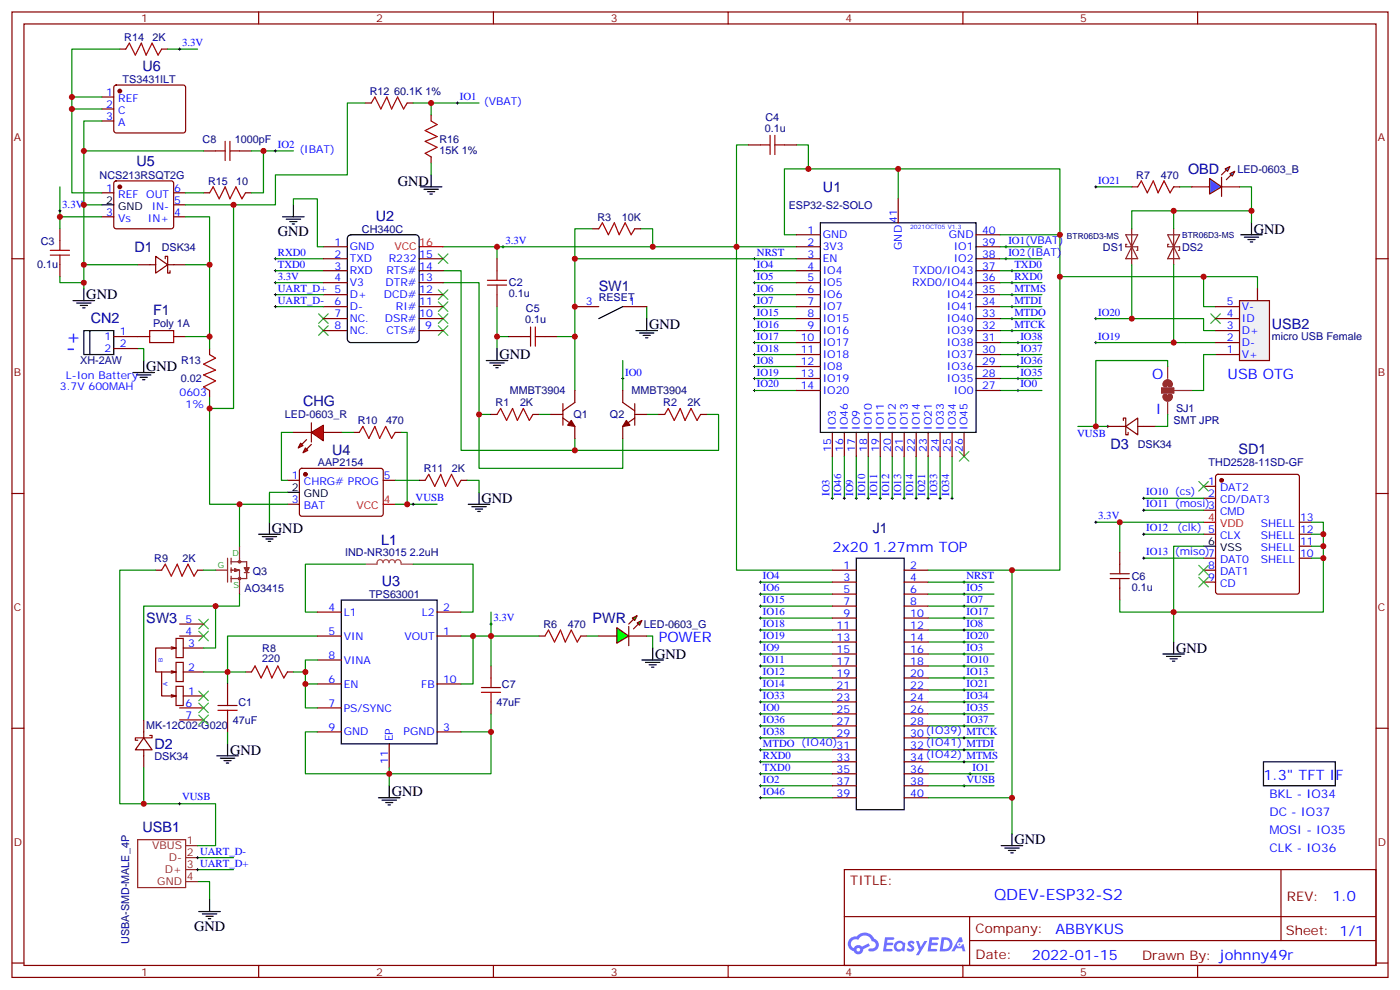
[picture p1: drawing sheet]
<svg xmlns="http://www.w3.org/2000/svg" width="412mm" height="292mm" viewBox="0 0 412 292" stroke-linecap="round" stroke-linejoin="round" font-family="sans-serif">
<g fill="none" stroke="#870000" stroke-width=".35">
<path d="M3.5 3.5h405.4v284.4h-405.4zM7.1 7.1h398.2v277.2h-398.2zM76.2 3.5v3.6M145.3 3.5v3.6M214.5 3.5v3.6M283.6 3.5v3.6M352.8 3.5v3.6M3.5 76.2h3.6M405.3 76.2h3.6M3.5 145.3h3.6M405.3 145.3h3.6M3.5 214.5h3.6"/>
<path d="M405.3 214.5h3.6M248.7 256.1h156.6v28.2h-156.6zM377.3 256.1v20.9M248.7 270h156.5M285.6 277h119.6M285.6 270v14.1M3.5 283.6h3.6M76.2 284.3v3.6M145.3 284.3v3.6M214.5 284.3v3.6M283.6 284.3v3.6M352.8 284.3v3.6"/>
<path d="M405.3 283.6h3.6"/>
</g>
<g fill="#5487ff">
<path d="M267.7 277.3a1.22 1.22 0 0 1 1.7 .3l-.4 .5a.47 .47 0 0 0-.3-.4 .47 .47 0 0 0-.5 .2l.1 .3a1.14 1.14 0 0 1 .8 1.7 1.14 1.14 0 0 1-1.9 0l-.2-.2 .5-.5 .7 .4a.29 .29 0 0 0 .3-.3 .29 .29 0 0 0-.2-.3 1.04 1.04 0 0 1-.6-1.7z"/>
<path d="M260.7 276h2.4l.3 .2-.2 .5-1.8 .1-.1 .8h1.5l.3 .4-.3 .4h-1.6l-.2 1.1h1.7l.2 .3-.2 .3-2.6 .1z"/>
<path d="M273.8 276h2.4l.3 .2-.1 .5-1.8 .1-.2 .8h1.6l.3 .4-.4 .4h-1.6l-.1 1.1h1.7l.2 .3-.2 .3-2.6 .1z"/>
<path d="M282.6 276.1h.7l.3 1.2-.6 .3a.69 .69 0 0 0-1 .3 .69 .69 0 0 0 .4 1 .69 .69 0 0 0 .9-.7l.5-.2 .6 2.2h-.8l-.2-.9h-1.8l-.5 .9h-.8z"/>
<path d="M269.8 277.1h.8l.6 1.8 1.1-1.8h.9l-2.6 4.2h-.8l.9-1.5z"/>
<path d="M277.4 276.1l-.6 4.1h1.3a2.11 2.11 0 0 0 2.5-2.1 2.11 2.11 0 0 0-2.5-2zM278.1 276.8a1.39 1.39 0 0 1 1.7 1.4 1.39 1.39 0 0 1-1.8 1.3h-.3z"/>
<path d="M263.7 277.7a1.54 1.54 0 0 0-.1 2.1 1.54 1.54 0 0 0 2.2 .2l.6 .2 .3-2.3-.2-.2-.4-.1a1.49 1.49 0 0 0-2.4 .1zM264 278.7a.94 .94 0 0 1 1.8 0 .94 .94 0 0 1-1.8 0z"/>
<path d="M250.4 276.4a2.18 2.18 0 0 0 1.1 3.7 1.44 1.44 0 0 0 1.6 1 1.44 1.44 0 0 0 1.2-1.5l2-1-.5-.8-1.9 1a1.47 1.47 0 0 0-2.4 .4 1.39 1.39 0 0 1-.7-1.9 1.39 1.39 0 0 1 2-.5 2.12 2.12 0 0 1 2.2-1.3 2.12 2.12 0 0 1 1.9 1.7 1.14 1.14 0 0 1 1.1 1.4 1.14 1.14 0 0 1-1.7 .8 .43 .43 0 0 0-.5 .3 .43 .43 0 0 0 .4 .5 1.98 1.98 0 0 0 2.5-1.2 1.98 1.98 0 0 0-1.2-2.5 3.1 3.1 0 0 0-5.3-.7l-.9 .1zM252.3 279.7a.55 .55 0 0 1 1.1 0 .55 .55 0 0 1-1.1 0z"/>
<circle cx="282.6" cy="278.1" r=".26"/>
</g>
<g fill="none" stroke="#008700" stroke-width=".35">
<path d="M234.6 42.7h3.5v7M264.6 49.7v8.9M146.4 72.7v3.5M174.6 67.4h-5.3v8.8M188.7 67.4h3.6v5.3M222.2 79.7h12.4M234.6 69.1h-3.5v-19.4h81.1v19.4M234.6 72.7h-17.6v95.2h28.2M294.6 79.7h12.3M294.6 76.2h12.3M81.1 83.3h14.1M146.4 99.1h3.5"/>
<path d="M146.4 90.3v12.4M164 99.1h5.3M190.5 90.3v3.5M222.2 97.4h12.4M222.2 93.8h12.4M222.2 90.3h12.4M222.2 86.8h12.4M222.2 83.3h12.4M294.6 97.4h12.3M294.6 93.8h12.3M294.6 90.3h12.3M294.6 86.8h12.3"/>
<path d="M294.6 83.3h12.3M322.8 93.8h31.7v3.6h3.6M370.4 85v-3.5h-15.9v8.8h3.6M183.4 106.2v8.8M222.2 115h12.4M222.2 111.5h12.4M222.2 108h12.4M222.2 104.4h12.4M222.2 100.9h12.4M294.6 115h12.3M294.6 111.5h12.3M294.6 108h12.3"/>
<path d="M294.6 104.4h12.3M294.6 100.9h12.3M322.8 100.9h35.3M245.2 134.4v12.4M252.2 134.4v12.4M255.8 134.4v12.4M259.3 134.4v12.4M262.8 134.4v12.4M266.3 134.4v12.4M269.9 134.4v12.4M273.4 134.4v12.4M276.9 134.4v12.4"/>
<path d="M280.5 134.4v12.4M224 171.4h21.2M224 178.5h21.2M224 175h21.2M273.4 178.5h19.4M273.4 175h19.4M273.4 167.9h24.7M284 171.4h8.8M224 185.6h21.2M224 199.7h21.2M224 196.1h21.2M224 192.6h21.2"/>
<path d="M224 189.1h21.2M224 182h21.2M273.4 185.6h19.4M273.4 199.7h19.4M273.4 196.1h19.4M273.4 192.6h19.4M273.4 189.1h19.4M273.4 182h19.4M224 217.3h21.2M224 213.8h21.2M224 210.3h21.2M224 206.7h21.2"/>
<path d="M224 203.2h21.2M273.4 217.3h19.4M273.4 213.8h19.4M273.4 210.3h19.4M273.4 206.7h19.4M273.4 203.2h19.4M224 231.4h21.2M224 227.9h21.2M224 224.4h21.2M224 220.8h21.2M273.4 231.4h19.4M273.4 227.9h19.4"/>
<path d="M273.4 224.4h19.4M273.4 220.8h19.4M298.1 234.9v10.6M58.2 259.6h3.5v5.3"/>
</g>
<g fill="none" stroke="#000" stroke-width=".29">
<path d="M221.9 79.7h.7M222.2 79.4v.7M296 76.2h.7M296 72.7h.7M296.3 72.3v.7M296.3 75.8v.8M297.7 79.7h.7M298.1 79.4v.7M80.8 83.3h.7M81.1 82.9v.7M221.9 93.8h.7M221.9 97.4h.7"/>
<path d="M221.9 90.3h.7M221.9 86.8h.7M221.9 83.3h.7M222.2 82.9v.7M222.2 86.4v.7M222.2 90v.7M222.2 93.5v.7M222.2 97v.7M297.7 93.8h.7M297.7 97.4h.7M297.7 90.3h.7M297.7 86.8h.7"/>
<path d="M297.7 83.3h.7M298.1 82.9v.7M298.1 86.4v.7M298.1 90v.7M298.1 93.5v.7M298.1 97v.7M322.4 93.8h.7M322.8 93.5v.7M183.1 111.5h.7M183.4 111.1v.7M221.9 100.9h.7M221.9 111.5h.7"/>
<path d="M221.9 108h.7M221.9 104.4h.7M221.9 115h.7M222.2 100.5v.7M222.2 104.1v.7M222.2 107.6v.7M222.2 111.1v.7M222.2 114.7v.7M299.5 100.9h.7M299.5 111.5h.7M299.5 108h.7M299.5 104.4h.7"/>
<path d="M299.5 115h.7M299.9 100.5v.7M299.9 104.1v.7M299.9 107.6v.7M299.9 111.1v.7M299.9 114.7v.7M322.4 100.9h.7M322.8 100.5v.7M326 125.6h.7M326.3 125.2v.7M244.8 146.8h.7M245.2 146.4v.7"/>
<path d="M251.9 146.8h.7M252.2 146.4v.7M255.4 146.8h.7M255.8 146.4v.7M258.9 146.8h.7M259.3 146.4v.7M262.5 146.8h.7M262.8 146.4v.7M266 146.8h.7M266.3 146.4v.7M269.5 146.8h.7M269.9 146.4v.7"/>
<path d="M273 146.8h.8M273.4 146.4v.7M276.6 146.8h.7M276.9 146.4v.7M280.1 146.8h.7M280.5 146.4v.7M223.7 171.4h.7M223.7 178.5h.7M223.7 175h.7M224 171.1v.7M224 174.6v.7M224 178.2v.7"/>
<path d="M283.6 171.4h.7M283.6 178.5h.7M283.6 175h.7M284 171.1v.7M284 174.6v.7M284 178.2v.7M223.7 199.7h.7M223.7 196.1h.7M223.7 192.6h.7M223.7 189.1h.7M223.7 185.6h.7M223.7 182h.7"/>
<path d="M224 181.7v.7M224 185.2v.7M224 188.7v.7M224 192.3v.7M224 195.8v.7M224 199.3v.7M283.6 199.7h.7M283.6 196.1h.7M283.6 192.6h.7M283.6 189.1h.7M283.6 185.6h.7M283.6 182h.7"/>
<path d="M284 181.7v.7M284 185.2v.7M284 188.7v.7M284 192.3v.7M284 195.8v.7M284 199.3v.7M223.7 217.3h.7M223.7 213.8h.7M223.7 210.3h.7M223.7 206.7h.7M223.7 203.2h.7M224 202.8v.8"/>
<path d="M224 206.4v.7M224 209.9v.7M224 213.4v.7M224 217v.7M283.6 217.3h.7M283.6 213.8h.7M283.6 210.3h.7M283.6 206.7h.7M283.6 203.2h.7M284 202.8v.8M284 206.4v.7M284 209.9v.7"/>
<path d="M284 213.4v.7M284 217v.7M223.7 231.4h.7M223.7 227.9h.7M223.7 224.4h.7M223.7 220.8h.7M224 220.5v.7M224 224v.7M224 227.5v.7M224 231.1v.7M283.6 231.4h.7M283.6 224.4h.7"/>
<path d="M283.6 220.8h.7M284 220.5v.7M284 224v.7M284 231.1v.7M285.4 227.9h.7M285.8 227.5v.7"/>
</g>
<g fill="none" stroke="#3c3" stroke-width=".35">
<path d="M129.1 74.8l2.8 2.8M131.9 74.8l-2.8 2.8M93.8 96l2.9 2.8M93.8 92.4l2.9 2.8M96.7 96l-2.9 2.8M96.7 92.4l-2.9 2.8M129.1 96l2.8 2.8M129.1 92.4l2.8 2.8M129.1 88.9l2.8 2.8M129.1 85.4l2.8 2.8M131.9 96l-2.8 2.8M131.9 92.4l-2.8 2.8"/>
<path d="M131.9 88.9l-2.8 2.8M131.9 85.4l-2.8 2.8M356.7 92.4l2.8 2.8M359.5 92.4l-2.8 2.8M282.6 133l2.8 2.8M285.4 133l-2.8 2.8"/>
</g>
<g fill="none" stroke="#000" stroke-width=".35">
<path d="M241.7 65.6h45.8v61.8h-45.8zM183.4 90.3l-7 3.5M187.3 97.4h6.4M188.4 98.1h4.2M189.4 98.8h2.2M190.1 99.5h.8M190.5 93.8v3.6M143.2 106.2h6.4M144.3 106.9h4.2M145.3 107.6h2.2M146 108.3h.8M146.4 102.7v3.5"/>
<path d="M252.2 164.4h14.1v74.1h-14.1zM294.9 249.1h6.4M296 249.8h4.2M297 250.5h2.2M297.7 251.2h.7M298.1 245.5v3.6M58.6 268.5h6.3M59.6 269.2h4.3M60.7 269.9h2.1M61.4 270.6h.7M61.7 264.9v3.6"/>
</g>
<g fill="none" stroke="#870000" stroke-width=".35">
<path d="M264.6 58.6v7M234.6 79.7h7.1M234.6 76.2h7.1M234.6 72.7h7.1M234.6 69.1h7.1M287.5 79.7h7.1M287.5 76.2h7.1M287.5 72.7h7.1M287.5 69.1h7.1M40.6 99.1h3.5M51.2 99.1h3.5M169.3 90.3h7.1"/>
<path d="M183.4 90.3h7.1M234.6 97.4h7.1M234.6 93.8h7.1M234.6 90.3h7.1M234.6 86.8h7.1M234.6 83.3h7.1M287.5 97.4h7.1M287.5 93.8h7.1M287.5 90.3h7.1M287.5 86.8h7.1M287.5 83.3h7.1M234.6 115h7.1"/>
<path d="M234.6 111.5h7.1M234.6 108h7.1M234.6 104.4h7.1M234.6 100.9h7.1M287.5 115h7.1M287.5 111.5h7.1M287.5 108h7.1M287.5 104.4h7.1M287.5 100.9h7.1M245.2 127.4v7M248.7 127.4v7M252.2 127.4v7"/>
<path d="M255.8 127.4v7M259.3 127.4v7M262.8 127.4v7M266.3 127.4v7M269.9 127.4v7M273.4 127.4v7M276.9 127.4v7M280.5 127.4v7M284 127.4v7M245.2 167.9h7M245.2 171.4h7M245.2 175h7"/>
<path d="M245.2 178.5h7M266.3 167.9h7.1M266.3 171.4h7.1M266.3 175h7.1M266.3 178.5h7.1M245.2 182h7M245.2 185.6h7M245.2 189.1h7M245.2 192.6h7M245.2 196.1h7M245.2 199.7h7M266.3 182h7.1"/>
<path d="M266.3 185.6h7.1M266.3 189.1h7.1M266.3 192.6h7.1M266.3 196.1h7.1M266.3 199.7h7.1M245.2 203.2h7M245.2 206.7h7M245.2 210.3h7M245.2 213.8h7M245.2 217.3h7M266.3 203.2h7.1M266.3 206.7h7.1"/>
<path d="M266.3 210.3h7.1M266.3 213.8h7.1M266.3 217.3h7.1M245.2 220.8h7M245.2 224.4h7M245.2 227.9h7M245.2 231.4h7M245.2 234.9h7M266.3 220.8h7.1M266.3 224.4h7.1M266.3 227.9h7.1M266.3 231.4h7.1"/>
<path d="M266.3 234.9h7.1"/>
</g>
<path d="M44.1 97.4h7.1v3.5h-7.1z" fill="none" stroke="#a10000" stroke-width=".35"/>
<path d="M365.1 88.5h8.8v17.7h-8.8z" fill="#f0f0f0" stroke="#870000" stroke-width=".35"/>
<g fill="none" stroke="#870000" stroke-width=".35">
<path d="M333.4 55h1.7M345.7 55h1.8M95.2 76.2h7.1M95.2 79.7h7.1M95.2 72.7h7.1M123.5 76.2h7M123.5 79.7h7M174.6 67.4h1.8M187 67.4h1.7M95.2 97.4h7.1M95.2 93.8h7.1M95.2 90.3h7.1"/>
<path d="M95.2 83.3h7.1M95.2 86.8h7.1M123.5 97.4h7M123.5 93.8h7M123.5 90.3h7M123.5 83.3h7M123.5 86.8h7M358.1 97.4h7M358.1 93.8h7M358.1 90.3h7M370.4 85v3.5M165.8 118.9v6.3"/>
<path d="M169.3 115v3.5l-3.5 2.5M183.4 115v3.5l3.6 2.5M187 118.9v6.3M358.1 104.4h7M358.1 100.9h7M88.4 138.1l.5-.2 23.6 .1 .4 .6-.1 13-.6 .4h-23.6l-.4-.7v-12.7zM144.6 122.1h1.8M157 122.1h1.7M162.3 122.1h3.5M165.8 123.1l3.5 2.5v3.5M187 122.1h3.5M187 123.1l-3.6 2.5v3.5"/>
<path d="M194 122.1h1.8M206.4 122.1h1.7M84.7 141.5h3.5M84.7 148.5h3.5M112.9 141.5h3.5M45.9 167.9h1.7M58.2 167.9h1.8M72.3 197.9h1.8M84.7 197.9h1.7M144.6 196.1v3.6M158.7 187.3h1.8M171.1 187.3h1.8"/>
<path d="M42.3 217.3l2.5 3.5h-4.9zM42.3 212v5.3M44.1 216.6h.7v.7h-4.9v.7h.7M144.6 206.7v3.6M42.3 220.8v5.3"/>
</g>
<g fill="none" stroke="#008700" stroke-width=".35">
<path d="M220.5 42.7h-3.5v30h-86.5M347.5 55h3.5M365.1 55h3.6v10.6M81.1 79.7h14.1M81.1 76.2h14.1M86.4 60.3v-1.7h7.1v14.1h1.7M130.5 79.7h5.3v52.9h33.5v-3.5M234.6 76.2h-65.3v38.8M294.6 69.1h17.6v98.8h-14.1v67h-24.7M81.1 86.8h14.1M81.1 90.3h14.1M130.5 83.3h10.6v38.8h3.5"/>
<path d="M312.2 81.5h42.3M61.7 116.8v31.7h8.9v12.4M141.1 122.1v15.8h42.3v-8.8M158.7 122.1h3.6M190.5 122.1h3.5M208.1 122.1h3.6v10.5h-42.4M70.6 148.5h14.1M45.9 167.9h-10.6v68.8h28.2v12.4h-5.3M60 167.9h3.5M70.6 175v3.5h-28.3v33.5M107.6 166.2h-17.6v14.1h3.5M121.7 166.2h17.6v14.1h-3.5"/>
<path d="M67 197.9v3.5M86.4 197.9h3.6M93.5 187.3h-26.5v10.6h5.3M135.8 187.3h22.9M172.9 187.3h3.5M190.5 187.3h1.8v3.6M67 215.5v3.6M58.2 252.6h10.6M58.2 256.1h10.6"/>
</g>
<g fill="none" stroke="#000" stroke-width=".35">
<path d="M83.3 63.9h6.3M84.3 64.6h4.2M85.4 65.3h2.1M86.1 66h.7M86.4 60.3v3.6M102.5 69.6l.9-.5h19l.9 .5 .2 .6v29.6l-.5 .9-.6 .2h-19l-.9-.5-.2-.6v-29.6zM365.5 69.1h6.3M366.5 69.9h4.3M367.6 70.6h2.1M368.3 71.3h.7M368.7 65.6v3.5M39.2 109.7h6.3"/>
<path d="M40.2 110.4h4.2M41.3 111.1h2.1M42 111.8h.7M42.3 106.2v3.5M84.7 145h3.5M189.1 194.4h6.3M190.1 195.1h4.3M191.2 195.8h2.1M191.9 196.5h.7M192.3 190.9v3.5M67 219.1v3.5M63.9 222.6h6.3"/>
<path d="M64.9 223.3h4.2M66 224h2.1M66.7 224.7h.7M111.5 234.9h6.3M112.5 235.7h4.3M113.6 236.4h2.1M114.3 237.1h.7M114.7 231.4v3.5"/>
</g>
<g fill="none" stroke="#000" stroke-width=".29">
<path d="M80.8 76.2h.7M80.8 79.7h.7M81.1 75.8v.8M81.1 79.4v.7M147.8 72.7h.7M148.2 72.3v.7M221.9 76.2h.7M222.2 75.8v.8M80.8 86.8h.7M80.8 90.3h.7M81.1 86.4v.7M81.1 90v.7"/>
<path d="M144.3 183.8h.7M144.6 183.4v.8M52.6 236.7h.7M52.9 236.4v.7M57.9 252.6h.7M57.9 256.1h.7M58.2 252.2v.7M58.2 255.8v.7"/>
</g>
<g fill="#870000" stroke="#870000" stroke-width=".35">
<path d="M184.5 123.8l1.1 1.4-2.2 .4z"/>
<path d="M168.3 123.8l1 1.8-2.1-.4z"/>
<circle cx="90" cy="139.7" r=".53"/>
</g>
<path d="M123.5 72.7h7M112.9 148.5h3.5" fill="none" stroke="#f00" stroke-width=".35"/>
<g fill="none" stroke="#8c2424" stroke-width=".35">
<path d="M63.5 167.9h3.5M67 164.4v7M68.1 165.5h4.6v4.9h-4.6M68.1 164.4v1.8M68.1 167.2v1.4M68.1 169.7v1.7M68.1 167.9h2.1M69.1 167.6l1.5 .3M69.1 167.6v.7M69.1 167.6l1.1 .3M69.1 167.6l.7 .3M70.2 167.9l-1.1 .4"/>
<path d="M70.6 160.9v4.6M70.6 167.9v7.1M70.6 167.9l-1.5 .4M72 167.2h1.4l-.7 1.4zM72 168.6h1.4M72.3 167.2l.4 .7M72.3 167.6l.4 .3M73 167.2l-.3 .7M73 167.6l-.3 .3M40.6 247.3h14.1v14.1h-14.1zM54.7 252.6h3.5M54.7 256.1h3.5"/>
<path d="M54.7 249.1h3.5M54.7 259.6h3.5"/>
<circle cx="70.6" cy="165.5" r=".35"/>
<circle cx="70.6" cy="170.4" r=".35"/>
</g>
<path d="M107.6 166.2h3.5a.92 .92 0 0 1 .6-1.3 .92 .92 0 0 1 1.1 .8 .88 .88 0 0 1 .9-.9 .88 .88 0 0 1 .9 .9 .88 .88 0 0 1 .9-.9 .88 .88 0 0 1 .9 .9 .93 .93 0 0 1 1.1-.8 .93 .93 0 0 1 .6 1.3M118.2 166.2h3.5" fill="none" stroke="#a64a4a" stroke-width=".35"/>
<path d="M335.1 55l1.1-1.7 1.8 3.5 1.7-3.5 1.4 3.5 1.8-3.5 1.8 3.5 1-1.8M176.4 67.4l1-1.8 1.8 3.5 1.8-3.5 1.4 3.5 1.7-3.5 1.8 3.5 1.1-1.7M146.4 122.1l1.1-1.8 1.7 3.5 1.8-3.5 1.4 3.5 1.8-3.5 1.7 3.5 1.1-1.7M195.8 122.1l1-1.8 1.8 3.5 1.8-3.5 1.4 3.5 1.8-3.5 1.7 3.5 1.1-1.7M47.6 167.9l1.1-1.7 1.7 3.5 1.8-3.5 1.4 3.5 1.8-3.5 1.7 3.5 1.1-1.8M74.1 197.9l1-1.8 1.8 3.6 1.8-3.6 1.4 3.6 1.7-3.6 1.8 3.6 1.1-1.8M144.6 199.7v2.8M160.5 187.3l1.1-1.7 1.7 3.5 1.8-3.5 1.4 3.5 1.8-3.5 1.7 3.5 1.1-1.8M141.8 203.9h5.7M141.8 202.5h5.7M144.6 203.9v2.8" fill="none" stroke="#a10000" stroke-width=".35"/>
<path d="M356.3 52.6l3.5 2.4-3.5 2.2z" fill="#09f" stroke="#870000" stroke-width=".35"/>
<path d="M359.8 52.2v5.7z" fill="#f00" stroke="#870000" stroke-width=".35"/>
<g fill="#870000" stroke="#870000" stroke-width=".35">
<path d="M359.8 51.5l1.4-1.4z"/>
<path d="M362.7 51.5l-1.5 1.4z"/>
</g>
<g fill="#09f" stroke="#870000" stroke-width=".35">
<path d="M360.9 49.7l1.4-.7-.7 1.4z"/>
<path d="M362.3 51.2l1.4-.8-.7 1.5z"/>
</g>
<path d="M351 55h5.3M359.8 55h5.3M176.4 187.3h5.3M185.2 187.3h5.3" fill="none" stroke="#870000" stroke-width=".35"/>
<g fill="#0f0" stroke="#870000" stroke-width=".35">
<path d="M187.7 183.4l1.4-.7-.7 1.5z"/>
<path d="M186.3 182l1.4-.7-.7 1.4z"/>
</g>
<g fill="#870000" stroke="#870000" stroke-width=".35">
<path d="M186.6 185.2l1.4-1.4z"/>
<path d="M185.2 183.8l1.4-1.4z"/>
</g>
<path d="M185.2 184.5v5.6z" fill="#f00" stroke="#870000" stroke-width=".35"/>
<path d="M181.7 184.9l3.5 2.4-3.5 2.1z" fill="#0f0" stroke="#870000" stroke-width=".35"/>
<g fill="none" stroke="#a10000" stroke-width=".35">
<path d="M226.8 39.9v5.6M228.2 39.9v5.6M224 42.7h2.8M228.2 42.7h2.9M146.4 79.7v2.9M143.6 84h5.6M143.6 82.6h5.6M146.4 84v2.8M153.5 99.1h2.8M156.3 96.3v5.7M157.7 96.3v5.7M157.7 99.1h2.8"/>
<path d="M105.8 127.4l1.1-1.8 1.8 3.5 1.7-3.5 1.4 3.5 1.8-3.5 1.8 3.5 1-1.7M125.2 141.5l1.1-1.8 1.8 3.5 1.7-3.5 1.4 3.5 1.8-3.5 1.8 3.5 1-1.7M327 170.4h5.7M327 169h5.7M329.8 166.2v2.8M329.8 170.4v2.8M64.2 209.2h5.6M64.2 207.8h5.6M67 205v2.8M67 209.2v2.8"/>
</g>
<g fill="none" stroke="#870000" stroke-width=".35">
<path d="M220.5 42.7h3.5M231.1 42.7h3.5M146.4 76.2v3.5M146.4 86.8v3.5M149.9 99.1h3.6M160.5 99.1h3.5M104.1 127.4h1.7M116.4 127.4h1.8M358.3 139.9l.5-.2h23.3l.5 .2 .2 .5v33.9l-.3 .5-.4 .2h-23.3l-.5-.3-.2-.4v-33.9zM123.5 141.5h1.7M135.8 141.5h1.8M354.5 143.2h3.6"/>
<path d="M354.5 146.8h3.6M354.5 150.3h3.6M354.5 157.3h3.6M382.8 157.3h3.5M382.8 153.8h3.5M329.8 162.6v3.6M329.8 173.2v3.5M354.5 164.4h3.6M354.5 167.9h3.6M354.5 171.4h3.6M382.8 164.4h3.5M382.8 160.9h3.5"/>
<path d="M67 201.4v3.6M67 212v3.5"/>
</g>
<g fill="none" stroke="#008700" stroke-width=".35">
<path d="M358.1 104.4h-3.6v10.6h-3.5M86.4 127.4h-3.5v14.1h1.8M100.5 127.4h3.6M118.2 127.4h1.7v21.1M317.5 125.6h8.8M84.7 145h-5.3v8.8M116.4 148.5h12.4M116.4 141.5h7.1M137.6 141.5h3.5v3.5M322.8 153.8h31.7M329.8 153.8v8.8M336.9 146.8h17.6"/>
<path d="M336.9 150.3h17.6M336.9 157.3h17.6M386.3 153.8h3.5v26.5h-60v-3.6M386.3 157.3h3.5M273.4 171.4h10.6M336.9 164.4h17.6M354.5 160.9h-8.8v28.2M386.3 164.4h3.5M386.3 160.9h3.5"/>
</g>
<path d="M121.4 148.5h.7M121.7 148.2v.7M322.4 153.8h.7M322.8 153.5v.7M336.5 146.8h.8M336.5 150.3h.8M336.5 157.3h.8M336.9 146.4v.7M336.9 149.9v.7M336.9 157v.7M336.5 164.4h.8M336.9 164v.7" fill="none" stroke="#000" stroke-width=".29"/>
<g fill="none" stroke="#000" stroke-width=".35">
<path d="M76.2 157.3h6.3M77.3 158h4.2M78.3 158.8h2.1M79 159.5h.7M79.4 153.8v3.5M137.9 148.5h6.4M139 149.2h4.2M140.1 149.9h2.1M140.8 150.6h.7M141.1 145v3.5M354.5 160.9h3.6M342.5 192.6h6.4"/>
<path d="M343.6 193.3h4.2M344.7 194h2.1M345.4 194.7h.7M345.7 189.1v3.5M372.2 224.4h21.1v7h-21.1z"/>
</g>
<circle cx="359.8" cy="141.5" r=".53" fill="#870000" stroke="#870000" stroke-width=".35"/>
<path d="M354.5 153.8h3.6" fill="none" stroke="#f00" stroke-width=".35"/>
<path d="M353.1 141.8l2.9 2.8M356 141.8l-2.9 2.8M353.1 166.5l2.9 2.8M353.1 170l2.9 2.9M356 166.5l-2.9 2.8M356 170l-2.9 2.9M58.6 182.4l2.8 2.8M61.4 182.4l-2.8 2.8" fill="none" stroke="#3c3" stroke-width=".35"/>
<g fill="#f00" stroke="#870000" stroke-width=".35">
<path d="M91.7 127.4l3.5-2.2v4.6z"/>
<path d="M91.7 124.5v5.7z"/>
</g>
<g fill="#870000" stroke="#870000" stroke-width=".35">
<path d="M91.7 130.9l-1.4 1.4z"/>
<path d="M90.3 129.5l-1.4 1.4z"/>
</g>
<g fill="#f00" stroke="#870000" stroke-width=".35">
<path d="M90 131.9l.7 .7-1.4 .7z"/>
<path d="M88.5 130.5l.8 .7-1.5 .7z"/>
</g>
<g fill="none" stroke="#870000" stroke-width=".35">
<path d="M35.3 14.5h1.7M47.6 14.5h1.8M30 28.6h3.5M30 32.1h3.5M30 35.6h3.5M33.7 25.3l.5-.3 20 .1 .5 .7-.1 12.9-.6 .5-20.1-.1-.4-.6v-12.7zM107.6 30.3h1.8M119.9 30.3h1.8M127 33.9v1.7M30 56.8h3.5M33.7 53.5l.5-.2h16.2l.5 .2 .3 .5v12.7l-.3 .5-.5 .2h-16.2l-.5-.3-.2-.4v-12.7zM51.2 56.8h3.5"/>
<path d="M60 56.8h1.7M60 44.5h3.5M70.6 44.5h3.5M72.3 56.8h1.8M127 46.2v1.8M17.6 67.4v3.5M17.6 78v3.5M30 63.9h3.5M40.6 78h5.3M45.9 75.5l3.5 2.5-3.5 2.4zM48.7 76.2v-.7h.7v4.9h.7v-.7M49.4 78h5.3"/>
<path d="M51.2 63.9h3.5M51.2 60.3h3.5M33.5 99.1h7.1M33.5 102.7h7.1M61.7 102.7v1.7M61.7 115v1.8M86.4 127.4h5.3M95.2 127.4h5.3M326.3 125.6h5.3M330.9 123.8v-.7h.7v5h.7v-.7M331.6 125.6l3.5-2.5v5zM335.1 125.6h5.3"/>
<path d="M47.6 197.9v7.1h4.3l-1.5-.4M50.4 190.5l1.5 .4M51.9 188h2.1v5.7h-2.1zM51.9 195.1h2.1v5.6h-2.1zM51.9 190.9h-6v7h6l-1.5-.3M51.9 190.9l-1.5 .3M51.9 197.9l-1.5 .4M52.9 187.3h7.1M52.9 183.8h7.1M54 190.9h6M54 197.9h6M93.5 187.3h7"/>
<path d="M93.5 180.3h7M93.5 194.4h7M128.8 187.3h7M128.8 180.3h7M51.9 202.1h2.1v5.7h-2.1zM51.9 205l-1.5 .3M52.9 208.5h7.1M52.9 212h7.1M54 205h6M93.5 215.5h7M93.5 201.4h7M93.5 208.5h7"/>
<path d="M114.7 219.1v7M128.8 215.5h7M128.8 201.4h7"/>
</g>
<g fill="#870000" stroke="#870000" stroke-width=".35">
<circle cx="35.3" cy="55" r=".53"/>
<circle cx="35.3" cy="26.8" r=".53"/>
</g>
<g fill="none" stroke="#000" stroke-width=".35">
<path d="M123.8 55h6.4M124.9 55.7h4.2M125.9 56.4h2.2M126.6 57.2h.8M127 51.5v3.5M30 60.3h3.5M21.5 88.5h6.4M22.6 89.3h4.2M23.6 90h2.2M24.3 90.7h.7M24.7 85v3.5M26.5 97.4h7v7h-7z"/>
<path d="M26.5 97.4h-1.8v7h1.8M100.5 176.7h28.3v42.4h-28.3z"/>
</g>
<g fill="none" stroke="#a10000" stroke-width=".35">
<path d="M37 14.5l1.1-1.8 1.8 3.5 1.7-3.5 1.4 3.5 1.8-3.5 1.8 3.5 1-1.7M109.4 30.3l1-1.7 1.8 3.5 1.7-3.5 1.5 3.5 1.7-3.5 1.8 3.5 1-1.8M127 35.6l1.8 1.1-3.6 1.8 3.6 1.7-3.6 1.4 3.6 1.8-3.6 1.8 1.8 1M61.7 56.8l1.1-1.8 1.8 3.6 1.7-3.6 1.4 3.6 1.8-3.6 1.8 3.6 1-1.8M63.5 44.5h2.8M66.3 41.6v5.7M67.7 41.6v5.7M67.7 44.5h2.9M14.8 75.1h5.7M14.8 73.7h5.7M17.6 70.9v2.8M17.6 75.1v2.9"/>
<path d="M61.7 104.4l1.8 1.1-3.5 1.7 3.5 1.8-3.5 1.4 3.5 1.8-3.5 1.7 1.7 1.1"/>
</g>
<g fill="none" stroke="#008700" stroke-width=".35">
<path d="M35.3 14.5h-14.1v14.1M49.4 14.5h8.8M30 35.6h-5.3v24.7M30 32.1h-8.8v24.7h8.8M30 28.6h-8.8v3.5M107.6 30.3h-5.3v21.2h-21.2v8.8h-12.3M121.7 30.3h5.3v3.6M127 30.3h14.1M17.6 55v8.9M24.7 44.5h35.3M54.7 56.8h5.3M74.1 44.5h3.5v12.3h-3.5"/>
<path d="M77.6 44.5h8.8M127 48v3.5M322.8 55h10.6M24.7 78h15.9M30 60.3h-5.3v24.7M30 63.9h-12.4v3.5M54.7 63.9h7v35.2M54.7 60.3h14.1v60h-7.1M54.7 78h7M294.6 72.7h12.3M333.4 78v15.8M345.7 62.1v5.3"/>
<path d="M345.7 78v22.9M368.7 62.1h-35.3v5.3M17.6 81.5v1.8h7.1M54.7 99.1h7v3.6M40.6 102.7h1.7v3.5M344 108v-1.8h-21.2v19.4M248.7 134.4v12.4M344 122.1v3.5h-3.6M63.5 178.5v12.4h-3.5M60 197.9h7M93.5 194.4h-3.5v14.1h3.5M139.3 187.3v14.1h-3.5"/>
<path d="M144.6 180.3v15.8M90 201.4h3.5M93.5 215.5h-3.5v12.4h24.7v3.5M135.8 215.5h8.8M144.6 210.3v17.6h-29.9v-1.8M42.3 226.1v10.6M224 234.9h21.2"/>
</g>
<g fill="none" stroke="#000" stroke-width=".29">
<path d="M52.6 14.5h.7M52.9 14.1v.7M134.4 30.3h.7M134.8 30v.7M80.8 44.5h.7M81.1 44.1v.7M322.4 55h.7M322.8 54.7v.7M17.3 62.1h.7M17.6 61.7v.7M248.4 146.8h.7M248.7 146.4v.7"/>
<path d="M223.7 234.9h.7M224 234.6v.7"/>
</g>
<path d="M343.3 113.2a.71 .71 0 0 1 .7-.7 .71 .71 0 0 1 .7 .7M343.3 116.8a.71 .71 0 0 0 .7 .7 .71 .71 0 0 0 .7-.7" fill="none" stroke="#8c2424" stroke-width="1.8"/>
<path d="M331.6 69.1l3.5 7.1h-3.5l3.5-7.1zM332 72h-.4v.7h3.5v1h-.3M333.4 67.4v10.6M344 69.1h3.5l-3.5 7.1h3.5zM344.3 72h-.3v.7h3.5v1h-.4M345.7 67.4v10.6M342.2 114.3h3.5v1.4h-3.5zM344 108v3.5M344 118.5v3.6M345.7 115h5.3" fill="none" stroke="#8c2424" stroke-width=".35"/>
<path d="M342.2 114.3h3.5v1.4h-3.5z" fill="#8c2424" stroke="#8c2424" stroke-width=".35"/>
<path d="M58.6 185.9l2.8 2.8M61.4 185.9l-2.8 2.8M58.6 203.6l2.8 2.8M58.6 207.1l2.8 2.8M58.6 210.6l2.8 2.8M61.4 203.6l-2.8 2.8M61.4 207.1l-2.8 2.8M61.4 210.6l-2.8 2.8" fill="none" stroke="#3c3" stroke-width=".35"/>
<g fill="#c00">
<circle cx="169.3" cy="90.3" r=".88"/>
<circle cx="238.1" cy="49.7" r=".88"/>
<circle cx="192.3" cy="72.7" r=".88"/>
<circle cx="169.3" cy="76.2" r=".88"/>
<circle cx="169.3" cy="99.1" r=".88"/>
<circle cx="146.4" cy="99.1" r=".88"/>
<circle cx="264.6" cy="49.7" r=".88"/>
<circle cx="312.2" cy="69.1" r=".88"/>
<circle cx="298.1" cy="167.9" r=".88"/>
<circle cx="146.4" cy="72.7" r=".88"/>
<circle cx="298.1" cy="234.9" r=".88"/>
<circle cx="141.1" cy="122.1" r=".88"/>
<circle cx="169.3" cy="132.6" r=".88"/>
<circle cx="217" cy="72.7" r=".88"/>
<circle cx="67" cy="197.9" r=".88"/>
<circle cx="354.5" cy="81.5" r=".88"/>
<circle cx="312.2" cy="81.5" r=".88"/>
<circle cx="70.6" cy="148.5" r=".88"/>
<circle cx="119.9" cy="148.5" r=".88"/>
<circle cx="345.7" cy="180.3" r=".88"/>
<circle cx="389.8" cy="157.3" r=".88"/>
<circle cx="389.8" cy="160.9" r=".88"/>
<circle cx="389.8" cy="164.4" r=".88"/>
<circle cx="329.8" cy="153.8" r=".88"/>
<circle cx="61.7" cy="99.1" r=".88"/>
<circle cx="61.7" cy="120.3" r=".88"/>
<circle cx="24.7" cy="78" r=".88"/>
<circle cx="61.7" cy="78" r=".88"/>
<circle cx="24.7" cy="83.3" r=".88"/>
<circle cx="17.6" cy="63.9" r=".88"/>
<circle cx="24.7" cy="60.3" r=".88"/>
<circle cx="21.2" cy="32.1" r=".88"/>
<circle cx="21.2" cy="28.6" r=".88"/>
<circle cx="77.6" cy="44.4" r=".88"/>
<circle cx="24.7" cy="44.4" r=".88"/>
<circle cx="322.8" cy="125.6" r=".88"/>
<circle cx="68.8" cy="60.3" r=".88"/>
<circle cx="127" cy="30.3" r=".88"/>
<circle cx="144.6" cy="187.3" r=".88"/>
<circle cx="114.7" cy="227.9" r=".88"/>
<circle cx="144.6" cy="215.5" r=".88"/>
<circle cx="139.3" cy="187.3" r=".88"/>
<circle cx="90" cy="197.9" r=".88"/>
<circle cx="90" cy="201.4" r=".88"/>
<circle cx="42.3" cy="236.7" r=".88"/>
<circle cx="63.5" cy="178.5" r=".88"/>
<circle cx="333.4" cy="93.8" r=".88"/>
<circle cx="345.7" cy="100.9" r=".88"/>
<circle cx="368.7" cy="62.1" r=".88"/>
<circle cx="345.7" cy="62.1" r=".88"/>
</g>
<text font-size="6.7" fill="#00f" x="19.4" y="104.4">-</text>
<text font-size="5.6" fill="#00f" x="19.4" y="100.9">+</text>
<text font-size="4.6" fill="#00f" x="292.8" y="264.9">QDEV-ESP32-S2</text>
<g font-size="4.2" fill="#000080">
<text x="42" y="20.9">U6</text>
<text x="40.2" y="49">U5</text>
<text x="350" y="51.2">OBD</text>
<text x="242.4" y="56.5">U1</text>
<text x="110.7" y="65">U2</text>
<text x="39.6" y="74.2">D1</text>
<text x="176.4" y="85.6">SW1</text>
<text x="26.7" y="95">CN2</text>
<text x="45.1" y="92.8">F1</text>
<text x="374.6" y="96.7">USB2</text>
<text x="89.3" y="119.7">CHG</text>
<text x="97.8" y="134.1">U4</text>
<text x="327.1" y="132.3">D3</text>
<text x="364.8" y="133.8">SD1</text>
<text x="112.2" y="160.6">L1</text>
<text x="257.1" y="157.1">J1</text>
<text x="112.5" y="172.5">U3</text>
<text x="43" y="183.5">SW3</text>
<text x="174.6" y="183.5">PWR</text>
<text x="45.5" y="220.5">D2</text>
<text x="42" y="245.2">USB1</text>
</g>
<g font-size="4.2">
<text x="117.1" y="54.7">GND</text>
<text x="81.8" y="69.5">GND</text>
<text x="369.4" y="68.8">GND</text>
<text x="25.4" y="88.2">GND</text>
<text x="191.2" y="97">GND</text>
<text x="147.1" y="105.8">GND</text>
<text x="43.1" y="109.3">GND</text>
<text x="141.8" y="148.1">GND</text>
<text x="80.1" y="157">GND</text>
<text x="193" y="194">GND</text>
<text x="346.4" y="192.3">GND</text>
<text x="67.8" y="222.2">GND</text>
<text x="115.4" y="234.6">GND</text>
<text x="298.8" y="248.7">GND</text>
<text x="57.1" y="274.1">GND</text>
</g>
<g font-size="4.2" fill="#00f">
<text x="339.4" y="111.5">O</text>
<text x="361.6" y="111.5">USB OTG</text>
<text x="340.4" y="122.1">I</text>
<text x="245.2" y="162.6">2x20 1.27mm TOP</text>
<text x="194" y="189.1">POWER</text>
<text x="372.2" y="229.7">1.3&quot; TFT IF</text>
<text x="392.5" y="265.4">1.0</text>
<text x="310.9" y="274.9">ABBYKUS</text>
<text x="304" y="282.7">2022-01-15</text>
</g>
<g font-size="3.9" fill="#800">
<text x="250.5" y="260.7">TITLE:</text>
<text x="379.1" y="265.4">REV:</text>
<text x="287.4" y="274.9">Company:</text>
<text x="378.7" y="275.5">Sheet: 1/1</text>
<text x="287.4" y="282.6">Date:</text>
<text x="336.4" y="282.7">Drawn By: johnny49r</text>
</g>
<g font-size="3.5" fill="#00f">
<text x="373.9" y="234.9">BKL - IO34</text>
<text x="373.9" y="240.2">DC - IO37</text>
<text x="373.9" y="245.5">MOSI - IO35</text>
<text x="373.9" y="250.8">CLK - IO36</text>
</g>
<g font-size="3.2" fill="#800">
<text x="41.6" y="6.5">1</text>
<text x="110.8" y="6.5">2</text>
<text x="179.9" y="6.5">3</text>
<text x="249.1" y="6.5">4</text>
<text x="318.2" y="6.5">5</text>
<text x="4.1" y="41.6">A</text>
<text x="405.9" y="41.6">A</text>
<text x="4.1" y="110.8">B</text>
<text x="405.9" y="110.8">B</text>
<text x="4.1" y="179.9">C</text>
<text x="405.9" y="179.9">C</text>
<text x="4.1" y="249.1">D</text>
<text x="405.9" y="249.1">D</text>
<text x="41.6" y="287.3">1</text>
<text x="110.8" y="287.3">2</text>
<text x="179.9" y="287.3">3</text>
<text x="249.1" y="287.3">4</text>
<text x="318.2" y="287.3">5</text>
</g>
<g font-size="3.2" fill="#000080">
<text x="36.6" y="12.1">R14</text>
<text x="44.9" y="12.1">2K</text>
<text x="36.1" y="24.4">TS3431ILT</text>
<text x="108.9" y="27.9">R12</text>
<text x="116.1" y="27.9">60.1K 1%</text>
<text x="225.5" y="35.6">C4</text>
<text x="225.3" y="38.8">0.1u</text>
<text x="59.7" y="42.1">C8</text>
<text x="69.2" y="42.1">1000pF</text>
<text x="129.5" y="45.3">15K 1%</text>
<text x="129.5" y="42.1">R16</text>
<text x="29.4" y="52.7">NCS213RSQT2G</text>
<text x="334.7" y="52.6">R7</text>
<text x="341.9" y="52.6">470</text>
<text x="364.5" y="50.9">LED-0603_B</text>
<text x="61.3" y="54.4">R15</text>
<text x="69.6" y="54.4">10</text>
<text x="176" y="65">R3</text>
<text x="183.2" y="65">10K</text>
<text x="232.3" y="61.5">ESP32-S2-SOLO</text>
<text x="106.6" y="68.5">CH340C</text>
<text x="12" y="72">C3</text>
<text x="47.6" y="73.8">DSK34</text>
<text x="324.9" y="73.8">DS1</text>
<text x="348.2" y="73.8">DS2</text>
<text x="10.9" y="79.1">0.1u</text>
<text x="149.9" y="87.6">0.1u</text>
<text x="149.9" y="84.4">C2</text>
<text x="176.4" y="88.7">RESET</text>
<text x="154.7" y="95.2">0.1u</text>
<text x="154.9" y="92">C5</text>
<text x="45.1" y="96.3">Poly 1A</text>
<text x="374.6" y="100.1">micro USB Female</text>
<text x="23.6" y="107.3">XH-2AW</text>
<text x="53.4" y="107.3">R13</text>
<text x="53.3" y="112.6">0.02</text>
<text x="146" y="119.7">R1</text>
<text x="150.2" y="116.1">MMBT3904</text>
<text x="153.2" y="119.7">2K</text>
<text x="186" y="116.1">MMBT3904</text>
<text x="195.4" y="119.7">R2</text>
<text x="202.6" y="119.7">2K</text>
<text x="83.9" y="123.1">LED-0603_R</text>
<text x="105.4" y="125">R10</text>
<text x="113.7" y="125">470</text>
<text x="168.9" y="123.2">Q1</text>
<text x="179.7" y="123.2">Q2</text>
<text x="345.7" y="125">SMT JPR</text>
<text x="346.4" y="121.5">SJ1</text>
<text x="93.6" y="137.3">AAP2154</text>
<text x="335.2" y="132.1">DSK34</text>
<text x="356" y="137.4">THD2528-11SD-GF</text>
<text x="124.8" y="139.1">R11</text>
<text x="133.1" y="139.1">2K</text>
<text x="45.4" y="165.5">R9</text>
<text x="53.7" y="165.5">2K</text>
<text x="101.7" y="163.8">IND-NR3015 2.2uH</text>
<text x="74.5" y="169.3">Q3</text>
<text x="333.4" y="170.8">C6</text>
<text x="72" y="174.4">AO3415</text>
<text x="108.7" y="176.2">TPS63001</text>
<text x="333.4" y="174">0.1u</text>
<text x="160.1" y="184.9">R6</text>
<text x="167.3" y="184.9">470</text>
<text x="189.6" y="184.9">LED-0603_G</text>
<text x="77.3" y="192">R8</text>
<text x="77.3" y="195.1">220</text>
<text x="147.9" y="202.6">C7</text>
<text x="70.2" y="207.9">C1</text>
<text x="146.2" y="207.9">47uF</text>
<text x="43.1" y="214.8">MK-12C02-G020</text>
<text x="68.6" y="213.2">47uF</text>
<text x="45.5" y="223.9">DSK34</text>
<text x="38.1" y="278.1" transform="rotate(-90 38.1 278.1)">USBA-SMD-MALE_4P</text>
</g>
<g font-size="3.2" fill="#00f">
<text x="53.6" y="13.6">3.3V</text>
<text x="31.3" y="28.2">1</text>
<text x="34.8" y="30">REF</text>
<text x="135.5" y="29.5">IO1</text>
<text x="31.3" y="31.8">2</text>
<text x="31.3" y="35.3">3</text>
<text x="34.8" y="33.5">C</text>
<text x="142.5" y="31">(VBAT)</text>
<text x="34.8" y="37">A</text>
<text x="81.8" y="43.6">IO2</text>
<text x="88.2" y="45.2">(IBAT)</text>
<text x="31.3" y="56.4">1</text>
<text x="34.8" y="58.2">REF OUT</text>
<text x="51.3" y="60">5</text>
<text x="51.3" y="56.4">6</text>
<text x="323.5" y="54.2">IO21</text>
<text x="18.3" y="61.2">3.3V</text>
<text x="31.3" y="63.5">3</text>
<text x="34.8" y="65.3">Vs</text>
<text x="43.5" y="65.3">IN+</text>
<text x="44.7" y="61.7">IN-</text>
<text x="51.3" y="63.5">4</text>
<text x="264.2" y="65.6" transform="rotate(-90 264.2 65.6)">41</text>
<text x="148.9" y="71.8">3.3V</text>
<text x="237.9" y="68.8">1</text>
<text x="242.4" y="70.2">GND</text>
<text x="279.5" y="70.2">GND</text>
<text x="289.3" y="68.8">40</text>
<text x="297" y="71.8">IO1(VBAT)</text>
<text x="81.8" y="75.3">RXD0</text>
<text x="98.5" y="75.8">2</text>
<text x="98.5" y="72.3">1</text>
<text x="103" y="77.3">TXD</text>
<text x="103" y="73.7">GND</text>
<text x="114.5" y="77.3">R232</text>
<text x="123.5" y="75.8">15</text>
<text x="223" y="75.3">NRST</text>
<text x="237.9" y="75.8">3</text>
<text x="237.9" y="72.3">2</text>
<text x="242.4" y="77.3">EN</text>
<text x="242.4" y="73.7">3V3</text>
<text x="265.6" y="73.6" transform="rotate(-90 265.6 73.6)">GND</text>
<text x="281" y="77.3">IO2</text>
<text x="281" y="73.7">IO1</text>
<text x="289.3" y="75.8">38</text>
<text x="289.3" y="72.3">39</text>
<text x="297" y="75.3">IO2(IBAT)</text>
<text x="81.8" y="82.4">3.3V</text>
<text x="81.8" y="78.8">TXD0</text>
<text x="98.5" y="82.9">4</text>
<text x="98.5" y="79.4">3</text>
<text x="103" y="80.8">RXD</text>
<text x="113.8" y="80.8">RTS#</text>
<text x="123.5" y="79.4">14</text>
<text x="123.5" y="82.9">13</text>
<text x="223" y="82.4">IO5</text>
<text x="223" y="78.8">IO4</text>
<text x="237.9" y="82.9">5</text>
<text x="237.9" y="79.4">4</text>
<text x="242.4" y="80.8">IO4</text>
<text x="268.9" y="80.8">TXD0/IO43</text>
<text x="289.3" y="82.9">36</text>
<text x="289.3" y="79.4">37</text>
<text x="298.8" y="82.4">RXD0</text>
<text x="298.8" y="78.8">TXD0</text>
<text x="81.8" y="85.9">UART_D+</text>
<text x="81.8" y="89.4">UART_D-</text>
<text x="98.5" y="90">6</text>
<text x="98.5" y="86.4">5</text>
<text x="103" y="87.8">D+</text>
<text x="103" y="84.3">V3</text>
<text x="113.1" y="87.8">DCD#</text>
<text x="113.6" y="84.3">DTR#</text>
<text x="123.5" y="86.4">12</text>
<text x="123.5" y="90">11</text>
<text x="172.6" y="90">3</text>
<text x="185.2" y="90">1</text>
<text x="223" y="89.4">IO7</text>
<text x="223" y="85.9">IO6</text>
<text x="237.9" y="90">7</text>
<text x="237.9" y="86.4">6</text>
<text x="242.4" y="87.8">IO6</text>
<text x="242.4" y="84.3">IO5</text>
<text x="268.7" y="84.3">RXD0/IO44</text>
<text x="278.9" y="87.8">IO42</text>
<text x="289.3" y="90">34</text>
<text x="289.3" y="86.4">35</text>
<text x="298.8" y="89.4">MTDI</text>
<text x="298.8" y="85.9">MTMS</text>
<text x="361.3" y="90">5</text>
<text x="98.5" y="93.5">7</text>
<text x="103" y="94.9">NC.</text>
<text x="103" y="91.4">D-</text>
<text x="113.4" y="94.9">DSR#</text>
<text x="116.6" y="91.4">RI#</text>
<text x="123.5" y="93.5">10</text>
<text x="223" y="93">IO15</text>
<text x="237.9" y="93.5">8</text>
<text x="242.4" y="94.9">IO15</text>
<text x="242.4" y="91.4">IO7</text>
<text x="278.9" y="94.9">IO40</text>
<text x="278.9" y="91.4">IO41</text>
<text x="289.3" y="93.5">33</text>
<text x="298.8" y="93">MTDO</text>
<text x="323.5" y="93">IO20</text>
<text x="361.3" y="93.5">4</text>
<text x="365.8" y="94.9">ID</text>
<text x="365.8" y="91.4">V-</text>
<text x="30.8" y="100.2">1</text>
<text x="35.3" y="98.8">1</text>
<text x="98.5" y="97">8</text>
<text x="103" y="98.4">NC.</text>
<text x="113.8" y="98.4">CTS#</text>
<text x="125.2" y="97">9</text>
<text x="223" y="100">IO17</text>
<text x="223" y="96.5">IO16</text>
<text x="235.9" y="100.5">10</text>
<text x="237.9" y="97">9</text>
<text x="242.4" y="102">IO17</text>
<text x="242.4" y="98.4">IO16</text>
<text x="278.9" y="102">IO38</text>
<text x="278.9" y="98.4">IO39</text>
<text x="289.3" y="100.5">31</text>
<text x="289.3" y="97">32</text>
<text x="298.8" y="96.5">MTCK</text>
<text x="300.6" y="100">IO38</text>
<text x="323.5" y="100">IO19</text>
<text x="361.3" y="100.5">2</text>
<text x="361.3" y="97">3</text>
<text x="365.8" y="102">D-</text>
<text x="365.8" y="98.4">D+</text>
<text x="30.8" y="103.7">2</text>
<text x="35.3" y="102.3">2</text>
<text x="223" y="107.1">IO8</text>
<text x="223" y="103.5">IO18</text>
<text x="235.9" y="107.6">12</text>
<text x="235.9" y="104.1">11</text>
<text x="242.4" y="105.5">IO18</text>
<text x="278.9" y="105.5">IO37</text>
<text x="289.3" y="107.6">29</text>
<text x="289.3" y="104.1">30</text>
<text x="300.6" y="107.1">IO36</text>
<text x="300.6" y="103.5">IO37</text>
<text x="361.3" y="104.1">1</text>
<text x="365.8" y="105.5">V+</text>
<text x="19.4" y="111.5">L-Ion Battery</text>
<text x="184.1" y="110.6">IO0</text>
<text x="223" y="110.6">IO19</text>
<text x="235.9" y="111.1">13</text>
<text x="242.4" y="112.5">IO19</text>
<text x="242.4" y="109">IO8</text>
<text x="278.9" y="112.5">IO35</text>
<text x="278.9" y="109">IO36</text>
<text x="289.3" y="111.1">28</text>
<text x="300.6" y="110.6">IO35</text>
<text x="17.6" y="115">3.7V 600MAH</text>
<text x="52.9" y="116.8">0603</text>
<text x="223" y="114.1">IO20</text>
<text x="235.9" y="114.7">14</text>
<text x="242.4" y="116.1">IO20</text>
<text x="281" y="116.1">IO0</text>
<text x="289.3" y="114.7">27</text>
<text x="300.6" y="114.1">IO0</text>
<text x="54.7" y="120.3">1%</text>
<text x="246.2" y="126.6" transform="rotate(-90 246.2 126.6)">IO3</text>
<text x="249.8" y="126.6" transform="rotate(-90 249.8 126.6)">IO46</text>
<text x="253.3" y="126.6" transform="rotate(-90 253.3 126.6)">IO9</text>
<text x="256.8" y="126.6" transform="rotate(-90 256.8 126.6)">IO10</text>
<text x="260.3" y="126.6" transform="rotate(-90 260.3 126.6)">IO11</text>
<text x="263.9" y="126.6" transform="rotate(-90 263.9 126.6)">IO12</text>
<text x="267.4" y="126.6" transform="rotate(-90 267.4 126.6)">IO13</text>
<text x="270.9" y="126.6" transform="rotate(-90 270.9 126.6)">IO14</text>
<text x="274.5" y="126.6" transform="rotate(-90 274.5 126.6)">IO21</text>
<text x="278" y="126.6" transform="rotate(-90 278 126.6)">IO33</text>
<text x="281.5" y="126.6" transform="rotate(-90 281.5 126.6)">IO34</text>
<text x="285" y="126.6" transform="rotate(-90 285 126.6)">IO45</text>
<text x="317.3" y="128.8">VUSB</text>
<text x="244.8" y="133.1" transform="rotate(-90 244.8 133.1)">15</text>
<text x="248.4" y="133.1" transform="rotate(-90 248.4 133.1)">16</text>
<text x="251.9" y="133.1" transform="rotate(-90 251.9 133.1)">17</text>
<text x="255.4" y="133.1" transform="rotate(-90 255.4 133.1)">18</text>
<text x="258.9" y="133.1" transform="rotate(-90 258.9 133.1)">19</text>
<text x="262.5" y="133.1" transform="rotate(-90 262.5 133.1)">20</text>
<text x="266" y="133.1" transform="rotate(-90 266 133.1)">21</text>
<text x="269.5" y="133.1" transform="rotate(-90 269.5 133.1)">22</text>
<text x="273" y="133.1" transform="rotate(-90 273 133.1)">23</text>
<text x="276.6" y="133.1" transform="rotate(-90 276.6 133.1)">24</text>
<text x="280.1" y="133.1" transform="rotate(-90 280.1 133.1)">25</text>
<text x="283.6" y="133.1" transform="rotate(-90 283.6 133.1)">26</text>
<text x="86" y="141.1">1</text>
<text x="89.5" y="142.9">CHRG# PROG</text>
<text x="113.1" y="141.1">5</text>
<text x="355.9" y="142.9">1</text>
<text x="86" y="148.2">3</text>
<text x="89.5" y="149.9">BAT</text>
<text x="122.4" y="147.5">VUSB</text>
<text x="244.3" y="146.1" transform="rotate(-90 244.3 146.1)">IO3</text>
<text x="247.8" y="146.1" transform="rotate(-90 247.8 146.1)">IO46</text>
<text x="251.4" y="146.1" transform="rotate(-90 251.4 146.1)">IO9</text>
<text x="254.9" y="146.1" transform="rotate(-90 254.9 146.1)">IO10</text>
<text x="258.4" y="146.1" transform="rotate(-90 258.4 146.1)">IO11</text>
<text x="261.9" y="146.1" transform="rotate(-90 261.9 146.1)">IO12</text>
<text x="265.5" y="146.1" transform="rotate(-90 265.5 146.1)">IO13</text>
<text x="269" y="146.1" transform="rotate(-90 269 146.1)">IO14</text>
<text x="272.5" y="146.1" transform="rotate(-90 272.5 146.1)">IO21</text>
<text x="276" y="146.1" transform="rotate(-90 276 146.1)">IO33</text>
<text x="279.6" y="146.1" transform="rotate(-90 279.6 146.1)">IO34</text>
<text x="337.6" y="145.9">IO10 (cs)</text>
<text x="337.6" y="149.4">IO11 (mosi)3</text>
<text x="355.9" y="146.4">2</text>
<text x="359.4" y="144.6">DAT2</text>
<text x="359.4" y="148.2">CD/DAT3</text>
<text x="323.5" y="152.9">3.3V</text>
<text x="359.4" y="151.7">CMD</text>
<text x="371.4" y="155.2">SHELL</text>
<text x="382.9" y="153.5">13</text>
<text x="337.6" y="156.5">IO12</text>
<text x="346.8" y="156.3">(clk) 5</text>
<text x="359.4" y="158.8">CLX</text>
<text x="371.4" y="158.8">SHELL</text>
<text x="382.9" y="160.5">11</text>
<text x="382.9" y="157">12</text>
<text x="248.5" y="167.6">1</text>
<text x="268.1" y="167.6">2</text>
<text x="337.6" y="163.5">IO13</text>
<text x="346.1" y="163.3">(miso)7</text>
<text x="355.9" y="167.6">8</text>
<text x="359.4" y="165.8">DAT0</text>
<text x="371.4" y="165.8">SHELL</text>
<text x="371.4" y="162.3">SHELL</text>
<text x="382.9" y="164">10</text>
<text x="224.7" y="170.6">IO4</text>
<text x="248.5" y="171.1">3</text>
<text x="268.1" y="171.1">4</text>
<text x="284.7" y="170.6">NRST</text>
<text x="355.9" y="171.1">9</text>
<text x="359.4" y="169.3">DAT1</text>
<text x="359.4" y="172.9">CD</text>
<text x="96.8" y="179.9">4</text>
<text x="130.5" y="179.9">2</text>
<text x="224.7" y="177.6">IO15</text>
<text x="224.7" y="174.1">IO6</text>
<text x="248.5" y="174.6">5</text>
<text x="248.5" y="178.2">7</text>
<text x="268.1" y="174.6">6</text>
<text x="268.1" y="178.2">8</text>
<text x="284.7" y="177.6">IO7</text>
<text x="284.7" y="174.1">IO5</text>
<text x="54.7" y="183.4">5</text>
<text x="101.2" y="181.3">L1</text>
<text x="124.3" y="181.3">L2</text>
<text x="145.3" y="182.9">3.3V</text>
<text x="224.7" y="184.7">IO18</text>
<text x="224.7" y="181.2">IO16</text>
<text x="246.4" y="185.2">11</text>
<text x="248.5" y="181.7">9</text>
<text x="268.1" y="181.7">10</text>
<text x="268.1" y="185.2">12</text>
<text x="284.7" y="184.7">IO8</text>
<text x="284.7" y="181.2">IO17</text>
<text x="54.7" y="187">4</text>
<text x="55.4" y="190.5">3</text>
<text x="96.8" y="187">5</text>
<text x="101.2" y="188.4">VIN</text>
<text x="119.1" y="188.4">VOUT</text>
<text x="130.5" y="187">1</text>
<text x="224.7" y="191.7">IO9</text>
<text x="224.7" y="188.2">IO19</text>
<text x="246.4" y="188.7">13</text>
<text x="268.1" y="188.7">14</text>
<text x="284.7" y="191.7">IO3</text>
<text x="284.7" y="188.2">IO20</text>
<text x="55.4" y="197.6">2</text>
<text x="96.8" y="194">8</text>
<text x="101.2" y="195.4">VINA</text>
<text x="224.7" y="195.3">IO11</text>
<text x="246.4" y="192.3">15</text>
<text x="246.4" y="195.8">17</text>
<text x="268.1" y="192.3">16</text>
<text x="268.1" y="195.8">18</text>
<text x="284.7" y="195.3">IO10</text>
<text x="96.8" y="201.1">6</text>
<text x="101.2" y="202.5">EN</text>
<text x="124.1" y="202.5">FB</text>
<text x="130.5" y="201.1">10</text>
<text x="224.7" y="202.3">IO14</text>
<text x="224.7" y="198.8">IO12</text>
<text x="246.4" y="199.3">19</text>
<text x="246.4" y="202.8">21</text>
<text x="268.1" y="199.3">20</text>
<text x="268.1" y="202.8">22</text>
<text x="284.7" y="202.3">IO21</text>
<text x="284.7" y="198.8">IO13</text>
<text x="54.7" y="208.1">6</text>
<text x="55.4" y="204.6">1</text>
<text x="96.8" y="208.1">7</text>
<text x="101.2" y="209.6">PS/SYNC</text>
<text x="224.7" y="209.4">IO0</text>
<text x="224.7" y="205.8">IO33</text>
<text x="246.4" y="206.4">23</text>
<text x="246.4" y="209.9">25</text>
<text x="268.1" y="206.4">24</text>
<text x="268.1" y="209.9">26</text>
<text x="284.7" y="209.4">IO35</text>
<text x="284.7" y="205.8">IO34</text>
<text x="54.7" y="211.7">7</text>
<text x="96.8" y="215.2">9</text>
<text x="130.5" y="215.2">3</text>
<text x="224.7" y="212.9">IO36</text>
<text x="246.4" y="213.4">27</text>
<text x="268.1" y="213.4">28</text>
<text x="284.7" y="212.9">IO37</text>
<text x="101.2" y="216.6">GND</text>
<text x="115.7" y="218.4" transform="rotate(-90 115.7 218.4)">EP</text>
<text x="118.9" y="216.6">PGND</text>
<text x="224.7" y="220">MTDO (IO40)31</text>
<text x="224.7" y="216.4">IO38</text>
<text x="246.4" y="217">29</text>
<text x="268.1" y="217">30 (IO39) MTCK</text>
<text x="268.1" y="220.5">32 (IO41) MTDI</text>
<text x="114.3" y="224.9" transform="rotate(-90 114.3 224.9)">11</text>
<text x="224.7" y="223.5">RXD0</text>
<text x="224.7" y="227">TXD0</text>
<text x="246.4" y="224">33</text>
<text x="246.4" y="227.5">35</text>
<text x="268.1" y="224">34 (IO42) MTMS</text>
<text x="268.1" y="227.5">36</text>
<text x="286.5" y="227">IO1</text>
<text x="224.7" y="230.5">IO2</text>
<text x="246.4" y="231.1">37</text>
<text x="268.1" y="231.1">38</text>
<text x="284.7" y="230.5">VUSB</text>
<text x="53.6" y="235.6">VUSB</text>
<text x="224.7" y="234.1">IO46</text>
<text x="246.4" y="234.6">39</text>
<text x="268.1" y="234.6">40</text>
</g>
<g font-size="3.2">
<text x="31.3" y="60">2</text>
<text x="34.8" y="61.7">GND</text>
<text x="86" y="144.6">2</text>
<text x="89.5" y="146.4">GND</text>
<text x="355.9" y="160.5">6</text>
<text x="359.4" y="162.3">VSS</text>
</g>
<g font-size="3.2" fill="#f00">
<text x="116.2" y="73.7">VCC</text>
<text x="123.5" y="72.3">16</text>
<text x="105" y="149.9">VCC</text>
<text x="113.1" y="148.2">4</text>
<text x="355.9" y="153.5">4</text>
<text x="359.4" y="155.2">VDD</text>
</g>
<g font-size="3.2" fill="#8d2323">
<text x="44.8" y="250.1">VBUS</text>
<text x="55" y="248.7">1</text>
<text x="48.6" y="257.2">D+</text>
<text x="49.7" y="253.6">D-</text>
<text x="55" y="252.2">2 UART_D-</text>
<text x="55" y="255.8">3 UART_D+</text>
<text x="46.3" y="260.7">GND</text>
<text x="55" y="259.3">4</text>
</g>
<g font-size="2.5" fill="#000080">
<text x="314.3" y="70.3">BTR06D3-MS</text>
<text x="348.2" y="70">BTR06D3-MS</text>
</g>
<g font-size="2.5" fill="#238d23">
<text x="64.2" y="167.2">G</text>
<text x="68.4" y="163.7">D</text>
<text x="68.8" y="173.2">S</text>
</g>
<g font-size="1.8" fill="#00f">
<text x="268.1" y="67.4">2021OCT05 V1.3</text>
<text x="48" y="195.1" transform="rotate(-90 48 195.1)">B</text>
<text x="49.4" y="202.1" transform="rotate(-90 49.4 202.1)">A</text>
</g>
</svg>
